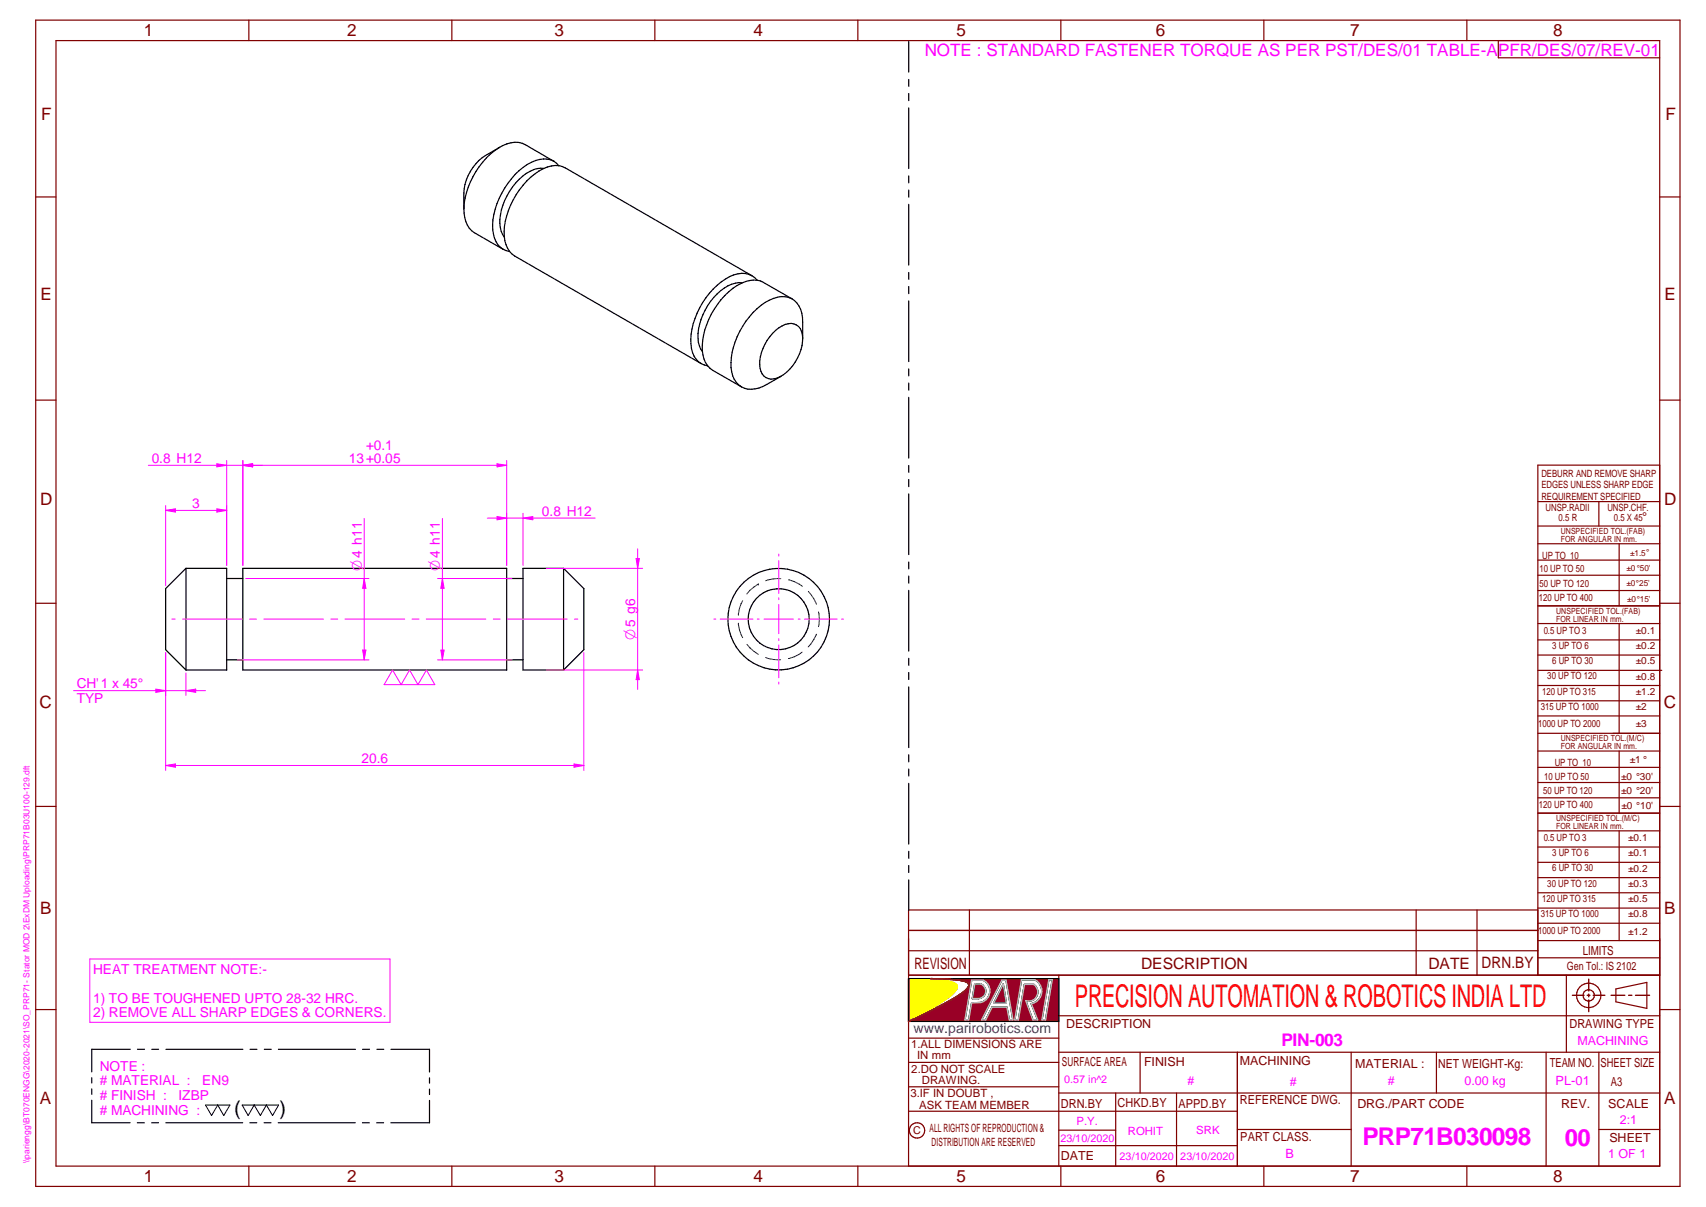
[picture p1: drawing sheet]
<svg xmlns="http://www.w3.org/2000/svg" width="420mm" height="297mm" viewBox="0 0 420 297" stroke-linecap="round" stroke-linejoin="round" font-family="sans-serif">
<g fill="none" stroke="#800000" stroke-width=".3">
<path d="M8.8 5h405v287h-405zM13.8 10h395v277h-395zM61.3 5v5M111.3 5v5M161.3 5v5M211.3 5v5M261.3 5v5M311.3 5v5M361.3 5v5M8.8 48.5h5M408.8 48.5h5M8.8 98.5h5"/>
<path d="M408.8 98.5h5M8.8 148.5h5M408.8 148.5h5M8.8 198.5h5M408.8 198.5h5M223.8 240h185M223.8 231v56M260.8 240v47M385.8 240v19M8.8 248.5h5M223.8 255.5h37M260.8 250h148"/>
<path d="M260.8 259h148M280.8 259v10M304.7 259v28M332.8 259v28M353.8 259v10M380.8 259v28M393.8 259v28M398 243.4l7.6-1.6v6.4l-7.6-1.7zM408.8 248.5h5M223.8 261.5h37M223.8 267.5h37M223.8 273.5h80.9"/>
<path d="M260.8 269h148M260.8 278.1h14M274.8 269v18M289.8 269v18M304.7 278h28.1M393.8 278h15M61.3 287v5M111.3 287v5M161.3 287v5M211.3 287v5M260.8 281.9h43.9M261.3 287v5"/>
<path d="M311.3 287v5M361.3 287v5"/>
<circle cx="391.3" cy="244.9" r="1.41"/>
<circle cx="391.3" cy="245" r="3"/>
<circle cx="225.9" cy="278.2" r="1.89"/>
</g>
<path d="M387.3 244.9h2.8M390.9 244.9h.7M391.3 241v2.9M391.3 244.6v.7M391.3 246.1v2.9M392.4 244.9h2.9M396.8 244.9h3.4M401.1 244.9h.8M402.8 244.9h3.5" fill="none" stroke="#800000" stroke-width=".34"/>
<path d="M239.3 241.2h2.8a2.94 2.94 0 0 1 1.7 3 2.94 2.94 0 0 1-2.2 2.5l-2.3 .1-.7 4.2h-1zM246.7 241.2h1.1l1.7 9.8h-.9l-.6-3.1h-3.7l-1.5 3.1h-1zM251.6 241.1h3.2a3.2 3.2 0 0 1 1.7 3.3 3.2 3.2 0 0 1-2.5 2.6l1.6 4h-1.2l-1.8-4.7a2.25 2.25 0 0 0 2.8-1.2 2.25 2.25 0 0 0-.8-2.8h-2.3l-1.5 8.7h-.9zM258.3 241.1h.9l-1.7 9.9h-.9z" fill="none" stroke="#991b1e" stroke-width=".34"/>
<path d="M240.1 242.1h1.4a1.85 1.85 0 0 1 1.2 2.1 1.85 1.85 0 0 1-1.7 1.5h-1.5z" fill-rule="evenodd" fill="#990026"/>
<path d="M240.1 242.1h1.4a1.85 1.85 0 0 1 1.2 2.1 1.85 1.85 0 0 1-1.7 1.5h-1.5z" fill="none" stroke="#991b1e" stroke-width=".34"/>
<path d="M247.1 242.2l.8 4.7h-3.2z" fill="#990026"/>
<path d="M247.1 242.2l.8 4.7h-3.2z" fill="none" stroke="#991b1e" stroke-width=".34"/>
<path d="M238.4 241.9l-.2-.1a28.1 28.1 0 0 0-8.9-1l5 .8a1.37 1.37 0 0 1 1.3 1.8l-1.3 1.5-1.8 1.4-8.7 5.1 10.6-5.4a11.3 11.3 0 0 0 4.1-3.1l.1-.6-.2-.4M239.3 241.2h2.8a2.94 2.94 0 0 1 1.7 3 2.94 2.94 0 0 1-2.2 2.5l-2.3 .1-.7 4.2h-1zM240.1 242.1h1.4a1.85 1.85 0 0 1 1.2 2.1 1.85 1.85 0 0 1-1.7 1.5h-1.5zM246.7 241.2h1.1l1.7 9.8h-.9l-.6-3.1h-3.7l-1.5 3.1h-1zM247.1 242.2l.8 4.7h-3.2zM251.6 241.1h3.2a3.2 3.2 0 0 1 1.7 3.3 3.2 3.2 0 0 1-2.5 2.6l1.6 4h-1.2l-1.8-4.7a2.25 2.25 0 0 0 2.8-1.2 2.25 2.25 0 0 0-.8-2.8h-2.3l-1.5 8.7h-.9zM258.3 241.1h.9l-1.7 9.9h-.9z" fill="none" stroke="#000" stroke-width=".34"/>
<g fill="#000">
<circle cx="235.4" cy="242.2" r=".17"/>
<circle cx="238.4" cy="241.9" r=".17"/>
</g>
<path d="M240.1 242.1h1.4a1.85 1.85 0 0 1 1.2 2.1 1.85 1.85 0 0 1-1.7 1.5h-1.5zM247.1 242.2l.8 4.7h-3.2z" fill="none" stroke="#c0c0c0" stroke-width=".34"/>
<path d="M223.8 240.8h5.5l4.1 .6a2.33 2.33 0 0 1 2.3 1.5l-.6 1.2-2.2 1.9-3.2 2-5.9 3.4z" fill-rule="evenodd" fill="#ff0"/>
<path d="M235.5 242.3l.2 .3v.6l-1.4 1.7-3.8 2.7-6.7 3.8" fill="none" stroke="#f1eb1f" stroke-width=".34"/>
<circle cx="235.5" cy="242.3" r=".17" fill="#f1eb1f"/>
<path d="M235.4 242.2l-1.1-.6-3.5-.6-1.5-.2h-5.5v10.6" fill="none" stroke="#f1eb1f" stroke-width=".34"/>
<path d="M229.3 240.8l4.3 .7 1.3 .4a1.06 1.06 0 0 1 .8 .7 1.06 1.06 0 0 1-.3 1.1l-1.6 1.6-2.8 1.9-7.2 4.2" fill="none" stroke="#ff0" stroke-width=".34"/>
<path d="M223.8 240.8v10.6" fill="none" stroke="#000" stroke-width=".34"/>
<path d="M223.8 240.8v10.6" fill="none" stroke="#000" stroke-width=".3"/>
<path d="M229.3 240.8l7.2 .5 1.8 .5 .3 .3v.5l-.4 .7-.8 .7-2.4 1.7-5.3 2.8-5.9 2.9h37v-10.6zM246.7 241.2h1.1l1.7 9.8h-.9l-.6-3.1h-3.7l-1.5 3.1h-1zM239.3 241.2h2.8a2.94 2.94 0 0 1 1.7 3 2.94 2.94 0 0 1-2.2 2.5l-2.3 .1-.7 4.2h-1zM251.6 241.1h3.2a3.2 3.2 0 0 1 1.7 3.3 3.2 3.2 0 0 1-2.5 2.6l1.6 4h-1.2l-1.8-4.7a2.25 2.25 0 0 0 2.8-1.2 2.25 2.25 0 0 0-.8-2.8h-2.3l-1.5 8.7h-.9zM258.3 241.1h.9l-1.7 9.9h-.9z" fill-rule="evenodd" fill="#990026"/>
<g fill="none" stroke="#000" stroke-width=".3">
<path d="M223.8 10.2v7.5M223.8 19.6v1.7M123.1 36.2a15.2 15.2 0 0 0-6.7 5 11.4 11.4 0 0 0-2.2 6.3v4M136.4 39.7l-7-4.1a7 7 0 0 0-7.6 1.5 19.5 19.5 0 0 0-7.5 15.3 6 6 0 0 0 2.5 4.9l7.1 4M223.8 23v1.8M223.8 26.5v15M134 41.4a8.6 8.6 0 0 0-7 3.6 14.7 14.7 0 0 0-3.8 11l.2 .9 .8 1.5M137.7 40.8a5.2 5.2 0 0 0-6.8-.9 19.1 19.1 0 0 0-9.5 16.6 5.8 5.8 0 0 0 2.5 4.8M223.8 43.3v1.7M223.8 46.8v1.7M223.8 50.3v14.9M123.9 61.3l1.6 .6"/>
<path d="M125.5 61.8l1.2 1.2 46 26.5M125.5 61.8a10.1 10.1 0 0 1-.7-8.7 19.4 19.4 0 0 1 9-11.6 5.7 5.7 0 0 1 5.4-.2l46 26.6M182.8 69.6a8.5 8.5 0 0 0-7 3.6 14.7 14.7 0 0 0-3.8 11l.5 1.7 .5 .6M185.2 67.9a7 7 0 0 0-7.5 1.4 19.3 19.3 0 0 0-7.5 15.4 5.6 5.6 0 0 0 2.5 4.8M185.2 67.9l1.3 1.1M195.1 73.6l-7.1-4.1a6.2 6.2 0 0 0-6.5 .8 19.3 19.3 0 0 0-8.5 16 6.5 6.5 0 0 0 1.3 3.7M223.8 67.1v1.6M223.8 70.5v1.8M223.8 74v15M172.7 89.5l1.6 .5M174.3 90l1.2 1.1 7.1 4.1M190.3 82a6.1 6.1 0 0 1 5.2-2.3 3.2 3.2 0 0 1 2.2 3.4 11.3 11.3 0 0 1-6.3 9.9 3.1 3.1 0 0 1-4.3-3.3 11.6 11.6 0 0 1 3.2-7.7z"/>
<path d="M192.4 92.6a16.8 16.8 0 0 1-6.5 3.1 4.6 4.6 0 0 1-3.3-.5M197.7 83.4a16.9 16.9 0 0 0-.5-7.3 4.7 4.7 0 0 0-6.7-2.7 17.5 17.5 0 0 0-9.5 10.8 12 12 0 0 0-.2 9.1l1.1 1.4 .7 .5M223.8 90.8v1.7M223.8 94.3v1.7M223.8 97.8v14.9M223.8 114.6v1.6M223.8 118v1.8M45.8 139.9h10v25h-10M45.8 139.9l-5 5v15l5 5M45.8 139.9v25M59.8 139.9h65v25h-65zM138.8 139.9h-10v25h10"/>
<path d="M138.8 139.9v25M138.8 139.9l5 5v15l-5 5M223.8 121.5v15M223.8 138.3v1.7M55.8 142.4h4M124.8 142.4h4M223.8 141.8v1.7M223.8 145.3v14.9M55.8 162.4h4M124.8 162.4h4M223.8 162v1.7M223.8 165.5v1.7"/>
<path d="M223.8 169v15M223.8 185.8v1.7M223.8 189.3v1.7M223.8 192.8v14.9M223.8 209.5v1.7M223.8 213v1.7M223.8 216.5v7.5M32.1 258.2h-9.5v5.6M33.9 258.2h1.7M37.4 258.2h1.7M40.9 258.2h18.9M61.6 258.2h1.7"/>
<path d="M65.1 258.2h1.7M68.6 258.2h18.9M89.3 258.2h1.7M92.8 258.2h1.7M96.3 258.2h9.5v5.6M223.8 240.8h37v10.6h-37M22.6 270.8v5.5h9.4M22.6 265.2v1.3M22.6 268v1.3M33.8 276.3h1.7M37.3 276.3h1.7M40.8 276.3h19"/>
<path d="M61.5 276.3h1.7M65.1 276.3h1.6M68.5 276.3h19M89.3 276.3h1.7M92.8 276.3h1.7M105.8 270.8v5.5h-9.5M105.8 265.3v1.3M105.8 268v1.4"/>
</g>
<g fill="none" stroke="#991b1e" stroke-width=".34">
<path d="M223.8 251.4l5.9-2.9 5.3-2.8-5.1 2.7zM229.3 240.8l5.6 .3zM234.8 241.1l2.9 .5M234.9 241.1l2.8 .5M236 245l-1 .7M236 245l-1.1 .7M237.5 243.9l-1.5 1.1M237.7 241.6h.2a.9 .9 0 0 1 .7 1M237.7 241.6l.8 .4 .1 .3M238.3 243.2l-.8 .7M238.4 243l-.1 .1M238.5 242.7l-.9 1.1"/>
<path d="M238.5 242.7v.2M238.6 242.5l-.1 .2"/>
</g>
<path d="M239.3 241.2h2.8a2.94 2.94 0 0 1 1.7 3 2.94 2.94 0 0 1-2.2 2.5l-2.3 .1-.7 4.2h-1zM246.7 241.2h1.1l1.7 9.8h-.9l-.6-3.1h-3.7l-1.5 3.1h-1zM251.6 241.1h3.2a3.2 3.2 0 0 1 1.7 3.3 3.2 3.2 0 0 1-2.5 2.6l1.6 4h-1.2l-1.8-4.7a2.25 2.25 0 0 0 2.8-1.2 2.25 2.25 0 0 0-.8-2.8h-2.3l-1.5 8.7h-.9zM258.3 241.1h.9l-1.7 9.9h-.9z" fill="none" stroke="#c0c0c0" stroke-width=".34"/>
<g fill="none" stroke="#800000" stroke-width=".3">
<path d="M394.7 10h-25.7v4.2h39.8M378.7 114.5h30.1v125.5h-30.1zM378.7 123.4h30.1M378.7 133.8h30.1M378.7 137.8h30.1M378.7 129.5h30.1M393.8 123.4v6.1M398.8 133.8v15.3M378.7 141.6h30.1M378.7 145.3h30.1M378.7 149.1h30.1M378.7 153.5h30.1"/>
<path d="M378.7 157.5h30.1M398.8 153.5v27M378.7 161.2h30.1M378.7 165h30.6M378.7 168.7h30.1M378.7 172.5h30.1M378.7 176.2h30.1M378.7 184.8h30.1M378.7 188.8h30.1M378.7 192.6h30.1M378.7 196.3h30.1M378.7 180.5h30.1"/>
<path d="M398.8 184.8v15.3M378.7 200.1h30.1M378.7 204.5h30.1M378.7 208.4h30.1M378.7 212.2h30.1M378.7 216h30.1M378.7 219.7h30.1M398.8 204.5v27M223.8 229h154.9M223.8 234h154.9M238.7 223.9v16M348.8 223.9v16"/>
<path d="M363.8 223.9v16M378.7 223.9h-154.9v16M378.7 223.5h30.1M378.7 227.2h30.1M378.7 231.5h30.1M378.7 235.7h30.1"/>
</g>
<g fill="none" stroke="#f0f" stroke-width=".25">
<path d="M40.8 124.4v19.7M40.8 125.6l2.4-.4v.8zM55.8 124.4v14.7M42.3 152.4h.9M45 152.4h14.7M61.5 152.4h1.7M65 152.4h14.7M81.5 152.4h1.7M85 152.4h14.7M101.5 152.4h1.7M105 152.4h14.7M121.5 152.4h1.7"/>
<path d="M125 152.4h14.7M141.5 152.4h.8"/>
</g>
<path d="M40.8 125.6l2.4-.4v.8z" fill="#f0f"/>
<path d="M53.4 125.2l2.4 .4-2.4 .4z" fill="none" stroke="#f0f" stroke-width=".25"/>
<path d="M53.4 125.2l2.4 .4-2.4 .4z" fill="#f0f"/>
<path d="M55.8 113.3v25.8M59.8 113.3v25.8M59.8 114.5l2.4-.4v.8zM40.8 125.6h15" fill="none" stroke="#f0f" stroke-width=".25"/>
<path d="M59.8 114.5l2.4-.4v.8z" fill="#f0f"/>
<path d="M53.4 114.1l2.4 .4-2.4 .4z" fill="none" stroke="#f0f" stroke-width=".25"/>
<path d="M53.4 114.1l2.4 .4-2.4 .4z" fill="#f0f"/>
<path d="M36.5 114.5h28.1M122.4 127.1l2.4 .4-2.4 .4zM124.8 126.3v12.8M128.8 126.3v12.8" fill="none" stroke="#f0f" stroke-width=".25"/>
<path d="M122.4 127.1l2.4 .4-2.4 .4z" fill="#f0f"/>
<path d="M128.8 127.5l2.4-.4v.8z" fill="none" stroke="#f0f" stroke-width=".25"/>
<path d="M128.8 127.5l2.4-.4v.8z" fill="#f0f"/>
<path d="M120 127.5h26.6M40.8 160.6v29M143.8 160.6v29M40.8 188.4l2.4-.4v.8z" fill="none" stroke="#f0f" stroke-width=".25"/>
<path d="M40.8 188.4l2.4-.4v.8z" fill="#f0f"/>
<path d="M141.4 188l2.4 .4-2.4 .4z" fill="none" stroke="#f0f" stroke-width=".25"/>
<path d="M141.4 188l2.4 .4-2.4 .4z" fill="#f0f"/>
<path d="M134.5 139.9h23.8M156.7 137.5h.8l-.5 2.4zM134.5 164.9h23.8M40.8 188.4h103" fill="none" stroke="#f0f" stroke-width=".25"/>
<path d="M156.7 137.5h.8l-.5 2.4z" fill="#f0f"/>
<path d="M157 164.9l.5 2.4h-.8z" fill="none" stroke="#f0f" stroke-width=".25"/>
<path d="M157 164.9l.5 2.4h-.8z" fill="#f0f"/>
<path d="M157 135.1v34.6M60.5 142.4h30.4M89.3 160h.8l-.4 2.4zM58.5 162.4h32.4" fill="none" stroke="#f0f" stroke-width=".25"/>
<path d="M89.3 160h.8l-.4 2.4z" fill="#f0f"/>
<path d="M89.7 142.4l.4 2.4h-.8z" fill="none" stroke="#f0f" stroke-width=".25"/>
<path d="M89.7 142.4l.4 2.4h-.8z" fill="#f0f"/>
<path d="M89.7 127.6v34.8M107.8 142.4h18.3M108.6 160h.8l-.4 2.4zM107.8 162.4h18.3" fill="none" stroke="#f0f" stroke-width=".25"/>
<path d="M108.6 160h.8l-.4 2.4z" fill="#f0f"/>
<path d="M109 142.4l.4 2.4h-.8z" fill="none" stroke="#f0f" stroke-width=".25"/>
<path d="M109 142.4l.4 2.4h-.8z" fill="#f0f"/>
<path d="M109 127.6v34.8M38.4 169.6l2.4 .4-2.4 .4zM40.8 160.6v10.6M45.8 165.6v5.6" fill="none" stroke="#f0f" stroke-width=".25"/>
<path d="M38.4 169.6l2.4 .4-2.4 .4z" fill="#f0f"/>
<path d="M45.8 170l2.4-.4v.8z" fill="none" stroke="#f0f" stroke-width=".25"/>
<path d="M45.8 170l2.4-.4v.8z" fill="#f0f"/>
<g fill="none" stroke="#f0f" stroke-width=".25">
<path d="M59.8 113.3v25.8M59.8 114.5l2.4-.4v.8zM124.8 113.3v25.8M191.8 136.4v.5M191.8 138v8M175.8 152.4h.5M177.4 152.4h8.1M186.5 152.4h.5M188.2 152.4h7.2M191.8 147.1v.5M191.8 148.8v7.2M191.8 157.2v.4"/>
<path d="M191.8 158.7v8.1M196.6 152.4h.5M198.1 152.4h8.1M207.3 152.4h.5M18.1 170h32.5M191.8 167.9v.5"/>
</g>
<path d="M181.9 153.4a8 8 0 0 0 1 3.5M182.9 147.8a7.9 7.9 0 0 0-1 3.6M184 158.6l.7 .8 2.1 1.6M186.8 143.7h.1M186.8 143.7l-2.1 1.6-.8 .9M192.3 142.4a8.8 8.8 0 0 0-3.7 .5M194.2 142.7a8.3 8.3 0 0 1 3.4 1.6M199.1 145.5a9.4 9.4 0 0 1 2 3.2M201.1 156.1l-.7 1.3-1.4 1.8M201.6 150.6a7.9 7.9 0 0 1 0 3.6M188.5 161.8a8.2 8.2 0 0 0 3.8 .5M197.6 160.5a7.7 7.7 0 0 1-3.4 1.6" fill="none" stroke="#008000" stroke-width=".25"/>
<g fill="none" stroke="#000" stroke-width=".3">
<circle cx="191.8" cy="152.4" r="7.5"/>
<circle cx="191.8" cy="152.4" r="12.5"/>
</g>
<path d="M59.8 114.5l2.4-.4v.8z" fill="#f0f"/>
<path d="M122.4 114.1l2.4 .4-2.4 .4z" fill="none" stroke="#f0f" stroke-width=".25"/>
<path d="M122.4 114.1l2.4 .4-2.4 .4z" fill="#f0f"/>
<path d="M59.8 114.5h65M96.7 164.9l2.1 3.6 2.1-3.6 2 3.6 2.1-3.6 2.1 3.6h-12.5zM22.1 236h73.9v15.6h-73.9z" fill="none" stroke="#f0f" stroke-width=".25"/>
<path d="M50.6 271.9h6l-1.5 2.6-1.5-2.6-1.5 2.6zM59.6 271.9h9l-1.5 2.6-1.5-2.6-1.5 2.6-1.5-2.6-1.5 2.6z" fill="none" stroke="#000" stroke-width=".25"/>
<text font-size="7.7" fill="#f00" x="264.7" y="247.9">PRECISION AUTOMATION &amp; ROBOTICS INDIA LTD</text>
<text font-size="6" fill="#f0f" x="335.5" y="281.7">PRP71B030098</text>
<text font-size="5.9" fill="#f0f" x="385.4" y="282.1">00</text>
<g font-size="4.9">
<text x="57.6" y="274.3">(</text>
<text x="68.8" y="274.3">)</text>
</g>
<text font-size="4.3" fill="#f0f" x="315.6" y="257.4">PIN-003</text>
<g font-size="4.2" fill="#800000">
<text x="35.4" y="9">1</text>
<text x="85.5" y="8.9">2</text>
<text x="136.6" y="9">3</text>
<text x="185.6" y="9">4</text>
<text x="235.6" y="9">5</text>
<text x="284.6" y="8.8">6</text>
<text x="332.6" y="9">7</text>
<text x="382.6" y="9">8</text>
<text x="10.1" y="29.6">F</text>
<text x="410.2" y="29.6">F</text>
<text x="9.9" y="73.9">E</text>
<text x="409.9" y="73.9">E</text>
<text x="9.9" y="124.2">D</text>
<text x="409.9" y="124.2">D</text>
<text x="9.7" y="174.3">C</text>
<text x="409.7" y="174.3">C</text>
<text x="9.9" y="225">B</text>
<text x="409.8" y="225">B</text>
<text x="9.8" y="271.7">A</text>
<text x="409.8" y="271.7">A</text>
<text x="35.4" y="291">1</text>
<text x="85.5" y="290.9">2</text>
<text x="136.6" y="291">3</text>
<text x="185.6" y="291">4</text>
<text x="235.6" y="291">5</text>
<text x="284.6" y="290.8">6</text>
<text x="332.6" y="291">7</text>
<text x="382.6" y="291">8</text>
</g>
<g font-size="4.2" fill="#f0f">
<text x="227.7" y="13.8">NOTE : STANDARD FASTENER TORQUE AS PER PST/DES/01 TABLE-A</text>
<text x="369" y="13.7">PFR/DES/07/REV-01</text>
</g>
<g font-size="3.9" fill="#800000">
<text x="225.2" y="238.6">REVISION</text>
<text x="281" y="238.6">DESCRIPTION</text>
<text x="351.8" y="238.4">DATE</text>
<text x="364.9" y="238.3">DRN.BY</text>
</g>
<g font-size="3.7" fill="#f0f">
<text x="89.1" y="140.6" transform="rotate(-90 89.1 140.6)">O4 h11</text>
<text x="108.4" y="140.6" transform="rotate(-90 108.4 140.6)">O4 h11</text>
<text x="156.5" y="157.5" transform="rotate(-90 156.5 157.5)">O5 g6</text>
</g>
<text font-size="3.5" fill="#00f" x="224.9" y="254.3">www.parirobotics.com</text>
<g font-size="3.4" fill="#f0f">
<text x="37.4" y="113.9">0.8 H12</text>
<text x="85.9" y="113.9">13+0.05</text>
<text x="90.2" y="110.8">+0.1</text>
<text x="47.4" y="125">3</text>
<text x="133.5" y="126.9">0.8 H12</text>
<text x="18.9" y="169.4">CH'1 x 45°</text>
<text x="18.9" y="173">TYP</text>
<text x="89" y="187.8">20.6</text>
<text x="22.9" y="239.6">HEAT TREATMENT NOTE:-</text>
<text x="22.9" y="246.8">1) TO BE TOUGHENED UPTO 28-32 HRC.</text>
<text x="22.9" y="250.4">2) REMOVE ALL SHARP EDGES &amp; CORNERS.</text>
<text x="24.6" y="263.5">NOTE :</text>
<text x="24.6" y="267.1"># MATERIAL :</text>
<text x="49.8" y="267.1">EN9</text>
<text x="24.6" y="270.7"># FINISH :</text>
<text x="24.6" y="274.3"># MACHINING :</text>
<text x="44" y="270.7">IZBP</text>
</g>
<g font-size="3.1" fill="#800000">
<text x="404.4" y="128.3">°</text>
<text x="389.8" y="234.9">LIMITS</text>
<text x="262.6" y="253">DESCRIPTION</text>
<text x="386.5" y="253">DRAWING TYPE</text>
<text x="261.5" y="262.3">SURFACE AREA</text>
<text x="281.8" y="262.3">FINISH</text>
<text x="305.4" y="262.2">MACHINING</text>
<text x="333.8" y="262.8">MATERIAL :</text>
<text x="354.2" y="262.7">NET WEIGHT-Kg:</text>
<text x="381.7" y="262.6">TEAM NO.</text>
<text x="394.2" y="262.6">SHEET SIZE</text>
<text x="396.7" y="267.4">A3</text>
<text x="261.3" y="272.6">DRN.BY</text>
<text x="275.2" y="272.5">CHKD.BY</text>
<text x="290.3" y="272.7">APPD.BY</text>
<text x="305.4" y="271.8">REFERENCE DWG.</text>
<text x="334.3" y="272.8">DRG./PART CODE</text>
<text x="384.5" y="272.7">REV.</text>
<text x="396.1" y="272.6">SCALE</text>
<text x="305.5" y="280.8">PART CLASS.</text>
<text x="396.4" y="281.1">SHEET</text>
<text x="261.3" y="285.6">DATE</text>
</g>
<g font-size="3.1" fill="#f0f">
<text x="388.5" y="257.1">MACHINING</text>
<text x="292.4" y="267">#</text>
<text x="317.7" y="267.2">#</text>
<text x="341.8" y="267.1">#</text>
<text x="360.7" y="267">0.00 kg</text>
<text x="383.1" y="267.1">PL-01</text>
<text x="398.9" y="276.5">2:1</text>
<text x="316.6" y="284.9">B</text>
<text x="396.1" y="284.9">1 OF 1</text>
</g>
<g font-size="2.8" fill="#800000">
<text x="385.9" y="238.7">Gen Tol.: IS 2102</text>
<text x="224.4" y="257.9">1.ALL DIMENSIONS ARE</text>
<text x="224.4" y="264">2.DO NOT SCALE</text>
<text x="225.9" y="260.7">IN mm</text>
<text x="227.1" y="266.8">DRAWING.</text>
<text x="224.2" y="270">3.IF IN DOUBT ,</text>
<text x="226.4" y="272.8">ASK TEAM MEMBER</text>
<text x="228.9" y="278.7">ALL RIGHTS OF REPRODUCTION &amp;</text>
<text x="229.4" y="282.1">DISTRIBUTION ARE RESERVED</text>
</g>
<g font-size="2.8" fill="#f0f">
<text x="265.1" y="276.8">P.Y.</text>
<text x="277.8" y="279.2">ROHIT</text>
<text x="294.6" y="279.1">SRK</text>
</g>
<g font-size="2.7" fill="#f0f">
<text x="262.1" y="266.5">0.57 in^2</text>
<text x="261.1" y="281">23/10/2020</text>
<text x="275.7" y="285.5">23/10/2020</text>
<text x="290.7" y="285.5">23/10/2020</text>
</g>
<text font-size="2.7" fill="#800000" x="224.9" y="279.2">C</text>
<g font-size="2.5" fill="#800000">
<text x="379.6" y="117.4">DEBURR AND REMOVE SHARP</text>
<text x="379.6" y="120.2">EDGES UNLESS SHARP EDGE</text>
<text x="379.6" y="123">REQUIREMENT SPECIFIED</text>
<text x="380.7" y="125.9">UNSP.RADII</text>
<text x="395.9" y="125.8">UNSP.CHF.</text>
<text x="383.9" y="128.3">0.5 R</text>
<text x="397.5" y="128.2">0.5 X 45</text>
<text x="379.8" y="137.5">UP TO 10</text>
<text x="379.1" y="140.9">10 UP TO 50</text>
<text x="379" y="147.9">120 UP TO 400</text>
<text x="379.2" y="144.4">50 UP TO 120</text>
<text x="380.2" y="155.9">0.5 UP TO 3</text>
<text x="402.9" y="156">±0.1</text>
<text x="382.3" y="159.7">3 UP TO 6</text>
<text x="402.9" y="159.7">±0.2</text>
<text x="381.1" y="167.2">30 UP TO 120</text>
<text x="382.3" y="163.4">6 UP TO 30</text>
<text x="402.9" y="163.5">±0.5</text>
<text x="402.9" y="167.3">±0.8</text>
<text x="379.8" y="170.9">120 UP TO 315</text>
<text x="402.9" y="171">±1.2</text>
<text x="378.8" y="178.9">1000 UP TO 2000</text>
<text x="379.5" y="174.7">315 UP TO 1000</text>
<text x="402.9" y="174.8">±2</text>
<text x="402.9" y="179">±3</text>
<text x="380.3" y="192">10 UP TO 50</text>
<text x="382.9" y="188.6">UP TO 10</text>
<text x="399.3" y="191.9">±0 °30'</text>
<text x="401.4" y="187.7">±1 °</text>
<text x="380.1" y="195.4">50 UP TO 120</text>
<text x="399.3" y="195.3">±0 °20'</text>
<text x="379" y="198.9">120 UP TO 400</text>
<text x="399.3" y="199.1">±0 °10'</text>
<text x="380.2" y="206.9">0.5 UP TO 3</text>
<text x="401" y="207">±0.1</text>
<text x="382.3" y="210.7">3 UP TO 6</text>
<text x="382.3" y="214.4">6 UP TO 30</text>
<text x="401" y="210.7">±0.1</text>
<text x="401" y="214.5">±0.2</text>
<text x="379.8" y="222">120 UP TO 315</text>
<text x="381.1" y="218.2">30 UP TO 120</text>
<text x="401" y="218.2">±0.3</text>
<text x="401" y="222">±0.5</text>
<text x="379.5" y="225.7">315 UP TO 1000</text>
<text x="401" y="225.8">±0.8</text>
<text x="378.8" y="230">1000 UP TO 2000</text>
<text x="401" y="230">±1.2</text>
</g>
<g font-size="2.1" fill="#800000">
<text x="384.4" y="131.3">UNSPECIFIED TOL.(FAB)</text>
<text x="384.4" y="133.4">FOR ANGULAR IN mm.</text>
<text x="401.5" y="136.9">±1.5°</text>
<text x="400.5" y="140.6">±0 °50'</text>
<text x="400.6" y="144.3">±0°25'</text>
<text x="400.7" y="148">±0°15'</text>
<text x="383.2" y="151">UNSPECIFIED TOL.(FAB)</text>
<text x="383.2" y="153.1">FOR LINEAR IN mm.</text>
<text x="384.4" y="182.3">UNSPECIFIED TOL.(M/C)</text>
<text x="384.4" y="184.4">FOR ANGULAR IN mm.</text>
<text x="383.2" y="202">UNSPECIFIED TOL.(M/C)</text>
<text x="383.2" y="204.1">FOR LINEAR IN mm.</text>
</g>
<text font-size="2.1" fill="#f0f" x="7.2" y="286.3" transform="rotate(-90 7.2 286.3)">\\pariengg\BT070ENGG\2020-2021\SO_PRP71- Stator MOD 2\ExDM Uploading\PRP71B03U100-129.dft</text>
</svg>
